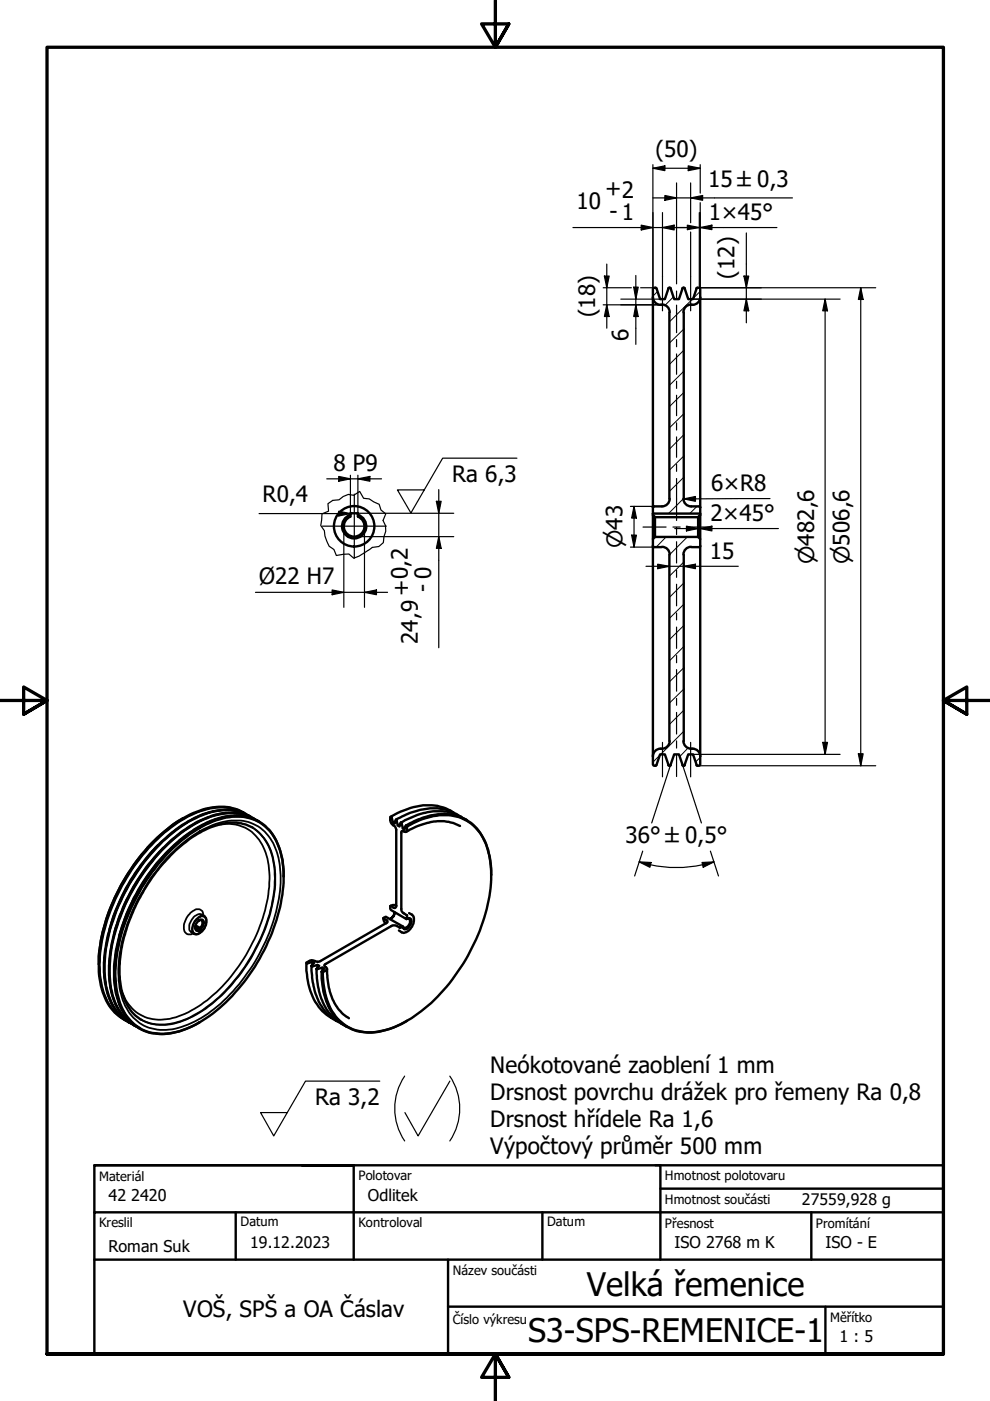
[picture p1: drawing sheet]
<svg xmlns="http://www.w3.org/2000/svg" width="210mm" height="297mm" viewBox="0 0 210 297" stroke-linecap="round" stroke-linejoin="round" font-family="sans-serif">
<!-- layer: Hatch (ISO) -->
<g fill="none" stroke="#000" stroke-width=".21">
<path d="M139.4 61.8l-1 1M142.7 63l-1.7 1.8M145 78.7l-3.1 3M145 74.3l-3.1 3M145 69.8l-3.1 3M146.8 63.4l-4.9 4.8M148.5 61.8l-1.4 1.4M145 96.7l-3.1 3M145 92.2l-3.1 3M145 87.7l-3.1 3M145 83.2l-3.1 3M138.7 107.4l-.3 .3"/>
<path d="M141.2 113.8l-2.1 2.2M145 119.2l-3.1 3M145 105.6l-3.3 3.3M145 101.2l-3.1 3M145.7 113.8l-3.8 3.9M147.8 107.4l-1.6 1.5M148.5 115.7l-.4 .3M145 137.1l-3.1 3M145 132.6l-3.1 3M145 128.1l-3.1 3M145 123.6l-3.1 3.1M145 155.1l-4.9 4.8"/>
<path d="M145 150.6l-3.1 3M145 146.1l-3.1 3M145 141.6l-3.1 3M145.9 158.5l-1.8 1.9M139.8 160.2l-1.4 1.4M148.5 160.6l-1 .9"/>
</g>
<!-- layer: Visible (ISO) -->
<g fill="none" stroke="#000" stroke-width=".51">
<path d="M138.4 63a1.65 1.65 0 0 0 1.9 1.6M138.4 63v45.9h10.1v-45.9M139.2 61.2l-.6-.2-.2 .2v1.8M139.2 61.1l.8 2.3h1l.7-2.3M140.4 64.6a1.62 1.62 0 0 1 1.6 1.6M141.9 66.2v39.6M142.2 61.1l.7 2.3h1.1l.7-2.3M142.2 61.2l-.3-.2-.2 .2M144.9 61l-.2 .2M144.9 61h.1M145 66.2v39.6M145 61l.2 .2"/>
<path d="M145.2 61.1l.7 2.3h1l.8-2.3M146.5 64.6a1.62 1.62 0 0 0-1.6 1.6M146.6 64.6h.3M147.6 61.2l.7-.2 .2 .2v1.8M148.5 63a1.62 1.62 0 0 1-1.7 1.6M74.3 109.5a2.19 2.19 0 0 0-1 3.4 2.19 2.19 0 0 0 3.5 0 2.19 2.19 0 0 0-.9-3.4M74.3 109.1a2.57 2.57 0 0 0-1.3 4 2.57 2.57 0 0 0 4.2 0 2.57 2.57 0 0 0-1.3-4M74.4 108.8h1.4M74.4 108.8l-.1 .7M75.8 108.8l.1 .7M138.4 115.7v-1.4l.5-.5h9.1l.5 .5v1.4M138.4 109.2l.5 .5"/>
<path d="M138.4 108.9v5.4M138.4 115.7v44.6M138.4 115.8l.3 .2M138.6 116h1.7M138.7 107.4l-.3 .2M138.9 109.7v4.1M138.9 109.7h9.1M140.4 115.9a1.62 1.62 0 0 1 1.6 1.7M141.9 117.6v39.5M142 105.7a1.62 1.62 0 0 1-1.6 1.7h-1.8M144.9 105.7a1.62 1.62 0 0 0 1.6 1.7M145 117.6v39.5"/>
<path d="M146.5 115.9a1.62 1.62 0 0 0-1.6 1.7M146.6 107.4h1.6l.3 .2M148 109.7v4.1M148.5 115.8l-.3 .2h-1.6M148.5 109.2l-.5 .5M148.5 108.9v5.4M148.5 115.7v44.6M142 157.1a1.67 1.67 0 0 1-2 1.6 1.62 1.62 0 0 0-1.6 1.7M144.9 157.1a1.62 1.62 0 0 0 1.6 1.6M146.6 158.7h.3M146.8 158.7a1.62 1.62 0 0 1 1.7 1.7M33.5 179.2a40.7 40.7 0 0 0-10.3 17.8"/>
<path d="M34.6 179.8a40.1 40.1 0 0 0-10.3 17.9M38.9 173.5a37 37 0 0 0-14.1 16 33.1 33.1 0 0 0-3.8 15M52.1 172.6a9.9 9.9 0 0 0-8.4-1.2 26.2 26.2 0 0 0-13 9.1 40 40 0 0 0-9.7 22.4 17.5 17.5 0 0 0 2.2 10.4 9.9 9.9 0 0 0 3.6 3.2M53.2 173.2a10.7 10.7 0 0 0-9.8-.7 30 30 0 0 0-13.7 11.3 37.9 37.9 0 0 0-7.7 22.3 13.9 13.9 0 0 0 3.8 9.6l1.2 .9 .9 .4M53.5 175.4a10.3 10.3 0 0 0-8.9 0 31 31 0 0 0-13.4 12.3 35.3 35.3 0 0 0-5.9 19 12.5 12.5 0 0 0 3.4 8.6l1.3 .9M54.2 173.8a10.5 10.5 0 0 0-9.7-.6 27.3 27.3 0 0 0-12.3 9.3 39.9 39.9 0 0 0-9 21.1 17.1 17.1 0 0 0 2.5 11.3l1.5 1.6 1.8 1.2M54.9 174.2a10.7 10.7 0 0 0-9.8-.3 30.1 30.1 0 0 0-13 10.7 38.7 38.7 0 0 0-7.9 20.7 15 15 0 0 0 3.5 11.3l1.9 1.4M83.8 174.1l-.5 .3M84.9 174.7l-.6 .3M85 174.4l.4 1.2 .4 .2 .2-.7M85 174.4l-.3 .8-.4-.2-.2-1.2h-.2l-.2 .8-.4-.2-.3-1.2h-.3l.1 1 .2 .4 .8 .6 .2 .6v16.3a.38 .38 0 0 1-.2 .3 .38 .38 0 0 1-.4 .1l-.5-.4h-.2v.6l.2 .3 3.3 1.9 .1-.1v-.8l-.6-.3a.93 .93 0 0 1-.6-1v-16.1a.34 .34 0 0 1 .2-.4 .34 .34 0 0 1 .4 .1 .36 .36 0 0 0 .4 0 .36 .36 0 0 0 .2-.4v-.7M86 175.3l-.6 .3"/>
<path d="M86 175.1l.3 .1M86.2 175.1a14.8 14.8 0 0 1 10.6-2.1 9.4 9.4 0 0 1 6.5 6.6 16.4 16.4 0 0 1 .8 5.9M86.3 175.2a13.7 13.7 0 0 1 11.1-1.9 10.3 10.3 0 0 1 6.4 8.6 29.5 29.5 0 0 1-2.5 16.3 37.9 37.9 0 0 1-16.1 18.9 12.4 12.4 0 0 1-10.9 .9 10.8 10.8 0 0 1-5.6-8.7l-.2-3.2M96.1 172.3a10.5 10.5 0 0 0-9.7-.7l-2.1 .8-1.4 .8M97.2 172.9a10.7 10.7 0 0 0-9.8-.7l-3.5 1.6M97.5 175.1a10.3 10.3 0 0 0-8.9 0l-2.4 1.2M98.2 173.5a10.7 10.7 0 0 0-9.7-.7l-2.6 1.1-.9 .5M98.9 173.8a10.8 10.8 0 0 0-9.7-.2l-1.4 .5-1.8 1M138.4 160.3v1.8l.2 .3 .6-.2M139.2 162.2l.8-2.3h1l.7 2.3M141.7 162.2l.2 .2 .3-.2M142.2 162.2l.7-2.3h1.1l.7 2.3"/>
<path d="M144.7 162.2l.2 .2M144.9 162.4h.1M145.2 162.2l.7-2.3h1l.8 2.3M145.2 162.2l-.2 .2M148.5 160.3v1.8l-.2 .3-.7-.2M35.7 180.4a39.8 39.8 0 0 0-10.4 17.9M36.1 180.5a23.2 23.2 0 0 1 13.1-7.3 9.3 9.3 0 0 1 10.2 7.1 26.5 26.5 0 0 1-1.4 16.6 38.9 38.9 0 0 1-15.7 19.9 14.1 14.1 0 0 1-11.2 1.9 10.2 10.2 0 0 1-6.2-8 28.5 28.5 0 0 1 2.1-16.2 42.7 42.7 0 0 1 9.1-14zM41.4 196.6l.1 .3 .5 .4M41.5 196.8l.3 .3M41.5 196.2l.9 .6M42.2 195.1a.58 .58 0 0 1 .7 .2 .58 .58 0 0 1 0 .8l-.5 .7 .2 .2 .3-.4a1.14 1.14 0 0 0 0-1.6 1.58 1.58 0 0 0-1.3 2.3h.4M42.6 197l-.6 .3"/>
<path d="M42.7 193.9l.6 .3a2.12 2.12 0 0 1-.1 2.8l-.7 .7a1.29 1.29 0 0 1-1.4 .3l-.5-.4M60.1 185.9a15.3 15.3 0 0 0-3-10 9.6 9.6 0 0 0-10.2-2.4 25.8 25.8 0 0 0-12.4 8.5 39.4 39.4 0 0 0-10.2 24.2 14.4 14.4 0 0 0 3.8 10.8 9.5 9.5 0 0 0 9.2 1.8 19.9 19.9 0 0 0 5-2M81.3 194.7a1.1 1.1 0 0 0 .6 1.1M82.9 194.8l.6-.8 .2-.6a1.53 1.53 0 0 1-1 1.5M84 192l-.8-.1-.4 .2M85.3 196.4l.1 .2M85.3 196.5h.2M86.3 194.8a.66 .66 0 0 1 .9 .1 .66 .66 0 0 1-.1 .9 1.4 1.4 0 0 1-1.4 1.2l-.3-.4 .1-.1a.77 .77 0 0 0 .8 .2 .77 .77 0 0 0 .4-.7 .66 .66 0 0 0 .3-.8 .66 .66 0 0 0-.7-.4l-.1 .1M86.7 193.6l.6 .3a2.04 2.04 0 0 1-.1 2.7l-.9 .9a.98 .98 0 0 1-1.1 .2l-.6-.4M65 204.2a14 14 0 0 0 3.3 10.2l2.5 1.7M66 204.8l.6-.7-.4-.2-1.2 .3 .6-.4a1.96 1.96 0 0 1 1.8 .1l.5-.1 14-8.1a.33 .33 0 0 0 .3-.3 .33 .33 0 0 0-.3-.3l-.6-.4 .5-.3 3.5 2-.5 .3-.9-.5h-.7l-14.2 8.2a.39 .39 0 0 0-.2 .5 .39 .39 0 0 0 .4 .3l.1 .1-.1 .4-.9 .4M66 204.8l.2 .1 1.1-.3 .4 .2-.6 .6"/>
<path d="M66 204.8a15.1 15.1 0 0 0 2.8 9.5l1.3 1.3 1.8 1.1M66.2 203.9v.7M67.1 205.4l1.2-.2 .4 .2-.5 .6M67.1 205.4a14.1 14.1 0 0 0 3.3 10l1.1 1.1 1.5 .8M67.3 204.6v.6M68.2 206a14.1 14.1 0 0 0 3.5 10.3l1.9 1.4M68.2 206l.1 .1M68.3 206.1a15.5 15.5 0 0 0 2.7 9.3 9.5 9.5 0 0 0 11 2.9l1.4-.4 2.9-1.4M68.3 205.2l.1 .6M69.3 205.5a12.4 12.4 0 0 0 3.7 9.7l1 .7"/>
<circle cx="75.1" cy="111.6" r="4.3"/>
</g>
<!-- layer: Break Line (ISO) -->
<path d="M69.5 106.8l1-.7 1.4-.1 .9-.7 1.1-.5 1.1 .2 1.3-.8 .8 1.4 1.2 .2 2.1 1.1 .4 1.2 1 .9-.6 1.3 .5 1.1 .1 1.2-.4 1.2-.1 1.2-1 .9-1.4 .2-2.8 1.8-1.1 .4-1-.8-2.7 .3-.5-1.3-1-.7-.9-2.1-.1-1.2-.8-1.1 .3-2.4 1.4-.6z" fill="none" stroke="#000" stroke-width=".25"/>
<!-- layer: Visible Narrow (ISO) -->
<g fill="none" stroke="#000" stroke-width=".38">
<path d="M46.3 174.9a8.4 8.4 0 0 1 10.2 6.5 23.6 23.6 0 0 1-1.1 14.2 36.9 36.9 0 0 1-12.8 17.4 15.5 15.5 0 0 1-9.6 3.1 8.2 8.2 0 0 1-7.2-5.9M51.6 172.3a11.4 11.4 0 0 0-9.8-.1 31.3 31.3 0 0 0-13.4 11.4 38.2 38.2 0 0 0-7.4 21 14.4 14.4 0 0 0 3.4 10.1l1.9 1.4M51.7 172.4a11 11 0 0 0-9.2-.4 29.6 29.6 0 0 0-12.8 10 39.1 39.1 0 0 0-8.6 22.6 15 15 0 0 0 3.1 9.7l1.3 1.2 .9 .6M52.6 172.9a11.1 11.1 0 0 0-9.8-.1 32.8 32.8 0 0 0-13.9 12.2 37.2 37.2 0 0 0-6.8 20.2 14.8 14.8 0 0 0 3 9.7l1.3 1.2 .9 .7M52.7 173a11.5 11.5 0 0 0-11.2 .5 32.3 32.3 0 0 0-13 12.4 37.4 37.4 0 0 0-6.3 19.3 14.4 14.4 0 0 0 3.5 10.2l1.8 1.4M52.7 172.9a11.1 11.1 0 0 0-9.2-.4 32.8 32.8 0 0 0-15.6 14.2 37 37 0 0 0-5.8 19.3 13.7 13.7 0 0 0 3.9 9.8l1.4 1M53.5 175.4a11 11 0 0 1 4.7 8.5 31 31 0 0 1-4.4 17.8 32.7 32.7 0 0 1-14.2 14.3 11.2 11.2 0 0 1-9.7 .2M53.5 175.4a10.7 10.7 0 0 1 4.7 8.4 30 30 0 0 1-3.1 15.8 34.1 34.1 0 0 1-14.2 15.9 11.7 11.7 0 0 1-10.4 1l-.5-.3M53.7 173.5a11.8 11.8 0 0 0-10.5 .2 34.2 34.2 0 0 0-13.8 12.7 36.4 36.4 0 0 0-6.2 20.2 13.3 13.3 0 0 0 3.8 9.7l1.4 1M53.7 173.5a10.2 10.2 0 0 0-8.4-.6 29 29 0 0 0-13.6 10.3 38.8 38.8 0 0 0-8.5 21.8 15.2 15.2 0 0 0 3 10.6l1.2 1.2 1 .6M53.8 173.6a11.7 11.7 0 0 0-10.6 .2 33.9 33.9 0 0 0-14.2 13.6 34.6 34.6 0 0 0-5.6 20.7 11.7 11.7 0 0 0 4.7 9l.4 .2M54.8 174.1a11.1 11.1 0 0 0-9.2-.4 31.2 31.2 0 0 0-14 11.7 39.1 39.1 0 0 0-7.4 20.1 16.7 16.7 0 0 0 2.3 9.7l1.1 1.4 1.9 1.4"/>
<path d="M35.5 181.8a25.1 25.1 0 0 1 11.6-7.5 9.1 9.1 0 0 1 9.4 2.5 13.8 13.8 0 0 1 3 9.6 38.4 38.4 0 0 1-12.1 25.7 20.5 20.5 0 0 1-12.2 6.3 9.1 9.1 0 0 1-9.5-7.7 26.5 26.5 0 0 1 1.7-15.7 42.1 42.1 0 0 1 8.1-13.2zM41.4 196.4l1.2 .7M41.4 196.5l1.1 .7M41.7 195a1.07 1.07 0 0 1 1.1-.7 1.07 1.07 0 0 1 1 .8 2.8 2.8 0 0 1-2.2 2.9 1.19 1.19 0 0 1-.6-1.8l.2-.6zM42.7 193.9a1.67 1.67 0 0 0-2 1 2.25 2.25 0 0 0-.4 2.5l.3 .2M43.1 194.2a1.27 1.27 0 0 0-.7-1.4 1.27 1.27 0 0 0-1.5 .4 4.3 4.3 0 0 0-1.8 4.3 1.29 1.29 0 0 0 1.9 .4M43.3 194.2a2.28 2.28 0 0 0-2.5 2.1 1.42 1.42 0 0 0 .3 1.7"/>
</g>
<!-- layer: Visible (ISO) -->
<g fill="#000">
<circle cx="42" cy="197.4" r=".25"/>
<circle cx="85.3" cy="196.7" r=".25"/>
<circle cx="66.1" cy="204.8" r=".25"/>
</g>
<!-- layer: Visible Narrow (ISO) -->
<circle cx="42" cy="197.4" r=".19" fill="#000"/>
<!-- layer: Border (ISO) -->
<path d="M105 0v10l-2.9-4.9h5.8l-2.9 4.9 2.9-4.9M0 148.5h10l-5-2.8v5.7l5-2.9-5 2.9M210 148.5h-10l5-2.8v5.7l-5-2.9 5 2.9M10 287.1v-277.1h190v277.1h-190h190M107.9 292l-2.9-4.9 2.9 4.9h-5.8l2.9-4.9v9.9" fill="none" stroke="#000" stroke-width=".7"/>
<!-- layer: Title (ANSI) -->
<path d="M140 252h60" fill="none" stroke="#000" stroke-width=".51"/>
<!-- layer: Title (ISO) -->
<path d="M20 247.1h55h-11M20 257v-9.9h180v9.9M20 257h180v30.1h-180zM50 257v10.1M75 247.1v20M115 257v10.1M139 247.1h1v20M172 257v10.1M20 267.1h180M95 277h105M95 267.1v20M175 277v10.1" fill="none" stroke="#000" stroke-width=".51"/>
<!-- layer: Centerline (ISO) -->
<g fill="none" stroke="#000" stroke-width=".25">
<path d="M140.5 58.7v7.2M143.4 58.7v1.5M146.4 58.7v7.2M143.4 61.7v1.5M143.4 64.7v5.8M143.4 72v1.5M143.4 75v4.4M143.4 80.8v1.5M143.4 83.8v4.3M143.4 89.6v1.6M143.4 92.6v4.4M143.4 98.5v1.4"/>
<path d="M136.3 111.7h4.9M142.7 111.7h1.5M143.4 101.5v8.8M143.4 111.8v1.5M143.4 114.9v4.5M145.7 111.7h4.9M143.4 120.9v1.5M143.4 123.9v4.5M143.4 130v1.4M143.4 133v4.5M143.4 139v1.5M140.5 157.4v7.3"/>
<path d="M143.4 142v4.5M143.4 148.1v1.4M143.4 151.1v4.5M143.4 157.1v1.5M146.4 157.4v7.3M143.4 160.1v4.5"/>
</g>
<!-- layer: Dimension (ISO) -->
<g fill="none" stroke="#000" stroke-width=".25">
<path d="M138.4 35.7l2.6-.5v1zM138.4 35.7h10.1M138.4 34.9v26.3M143.4 38.8v19.9M145.9 35.2l2.6 .5-2.6 .5zM146.4 38.8v8.4M148.5 34.9v6M121.5 48.2h43.2M128.1 58.5h1.1l-.5 2.5zM128.7 56v13.6M134.8 58.4v14.6M136 47.7l2.4 .5-2.4 .6z"/>
<path d="M138.4 42h29.6M140.5 48.2l2.4-.5v1.1zM140.5 45.1v13.6M141 41.5l2.4 .5-2.4 .5zM145.7 47.7l2.6 .5-2.6 .5zM146.4 42l2.6-.5v1zM146.4 49.2v9.5M148.3 45.1v15.9h37.4M148.5 48.2l2.4-.5v1zM148.5 43v18.2M157.7 58.5h1l-.5 2.5zM158.2 49.4v19"/>
<path d="M127.9 61h6M127.9 64.6h12.1M128.7 64.6l.5 2.5h-1.1zM131.6 63.4h8.4M134.4 60.9h.9l-.5 2.5zM134.8 64.6l.5 2.5h-.9zM135.8 61h2.8M146.9 63.4h31.2M158.2 63.4l.5 2.5h-1zM174.9 63.4l.6 2.5h-1.1zM174.9 63.4v96.5M182.5 61l.5 2.5h-1z"/>
<path d="M182.5 61v101.4M69.3 101.5h11.6M71.8 101l2.5 .5-2.5 .5zM71.8 108.4l2.5 .5-2.5 .5zM72.9 111.7v17.1M74.3 100.8v8.1h-19.4M75.2 113.8h21M75.8 108.8h20.4M75.9 101.5l2.5-.5v1zM75.9 100.8v8.1M77.3 111.7v17.1M92.5 106.3h1l-.5 2.5z"/>
<path d="M93 113.8l.5 2.5h-1zM93 103.8v33.5M133.7 107.4h4.9M133.7 116h4.9M133.9 113.5h1l-.5 2.5zM134.4 107.4l.5 2.4h-1zM134.4 107.4v8.6M139.4 119.6l2.5 .5-2.5 .5zM143.1 112.1h21.9M145 105.8l2.4-.5v1zM145.5 111.6l2.5 .5-2.5 .5zM148.5 112.1l2.4-.5v1z"/>
<path d="M163.3 105.7l-18.3 .1M54.2 125.6h28M70.4 125.1l2.5 .5-2.5 .5zM77.3 125.6l2.5-.5v1zM137 120.1h19.5M145 120.1l2.4-.5v1zM146.9 159.9h31.2M174.4 157.4h1.1l-.6 2.5zM182 159.8h1l-.5 2.6zM142.2 162.2l-4 12.3M144.7 162.2l4 12.3M148.3 162.4h37.4"/>
<path d="M135.5 182.7l2.5 .2-.2 1zM135.5 182.7l2.4 .7M136.3 180.5l-1.7 5.2M137.9 183.3a25.6 25.6 0 0 0 11 0M148.8 182.9l2.6-.2-2.3 1.2zM150.6 180.5l1.7 5.2M151.4 182.7l-2.4 .7"/>
</g>
<g fill="#000">
<path d="M138.4 35.7l2.6-.5v1zM145.9 35.2l2.6 .5-2.6 .5zM128.1 58.5h1.1l-.5 2.5zM136 47.7l2.4 .5-2.4 .6zM141 41.5l2.4 .5-2.4 .5zM140.5 48.2l2.4-.5v1.1zM145.7 47.7l2.6 .5-2.6 .5zM146.4 42l2.6-.5v1zM148.5 48.2l2.4-.5v1zM157.7 58.5h1l-.5 2.5zM128.7 64.6l.5 2.5h-1.1zM134.4 60.9h.9l-.5 2.5z"/>
<path d="M134.8 64.6l.5 2.5h-.9zM158.2 63.4l.5 2.5h-1zM174.9 63.4l.6 2.5h-1.1zM182.5 61l.5 2.5h-1zM71.8 101l2.5 .5-2.5 .5zM71.8 108.4l2.5 .5-2.5 .5zM75.9 101.5l2.5-.5v1zM92.5 106.3h1l-.5 2.5zM93 113.8l.5 2.5h-1zM133.9 113.5h1l-.5 2.5zM134.4 107.4l.5 2.4h-1zM145.5 111.6l2.5 .5-2.5 .5z"/>
<path d="M145 120.1l2.4-.5v1zM145 105.8l2.4-.5v1zM148.5 112.1l2.4-.5v1zM70.4 125.1l2.5 .5-2.5 .5zM77.3 125.6l2.5-.5v1zM139.4 119.6l2.5 .5-2.5 .5zM174.4 157.4h1.1l-.6 2.5zM182 159.8h1l-.5 2.6zM135.5 182.7l2.5 .2-.2 1zM148.8 182.9l2.6-.2-2.3 1.2z"/>
</g>
<!-- layer: Symbol (ISO) -->
<path d="M109.6 97.1h-15.7l-6.8 11.7-2.8-4.9h5.6M80.5 229.2h-15.7l-6.8 11.6-2.8-4.9h5.7M85.8 228.2a12.3 12.3 0 0 0 0 13.7M95.4 228.2a12.3 12.3 0 0 1 0 13.7M95.4 229.2l-6.8 11.6-2.7-4.9" fill="none" stroke="#000" stroke-width=".25"/>
<!-- layer: Center Mark (ISO) -->
<path d="M68.3 111.6h13.6M75.1 104.8v13.5" fill="none" stroke="#000" stroke-width=".25"/>
<g font-size="6.9">
<text x="124.4" y="274.8">Velká řemenice</text>
<text x="112" y="284.5">S3-SPS-REMENICE-1</text>
</g>
<g font-size="4.8">
<text x="139" y="33.2">(50)</text>
<text x="128.3" y="41.6">+2</text>
<text x="150.2" y="39.5">15 ±0,3</text>
<text x="122.2" y="44.3">10</text>
<text x="129.2" y="46.5">- 1</text>
<text x="150.3" y="46.6">1×45°</text>
<text x="155.8" y="59.1" transform="rotate(-90 155.8 59.1)">(12)</text>
<text x="126.2" y="67.3" transform="rotate(-90 126.2 67.3)">(18)</text>
<text x="133.2" y="72.2" transform="rotate(-90 133.2 72.2)">6</text>
<text x="70.7" y="99.9">8 P9</text>
<text x="55.7" y="106.5">R0,4</text>
<text x="95.9" y="102.3">Ra 6,3</text>
<text x="150.7" y="104.1">6×R8</text>
<text x="150.6" y="110.5">2×45°</text>
<text x="150.5" y="118.5">15</text>
<text x="54.9" y="123.7">Ø22 H7</text>
<text x="91.2" y="125.5" transform="rotate(-90 91.2 125.5)">- 0</text>
<text x="86.7" y="126.4" transform="rotate(-90 86.7 126.4)">+0,2</text>
<text x="88.6" y="136.6" transform="rotate(-90 88.6 136.6)">24,9</text>
<text x="132.7" y="178.8">36° ±0,5°</text>
<text x="103.9" y="227.4">Neókotované zaoblení 1 mm</text>
<text x="103.9" y="233.2">Drsnost povrchu drážek pro řemeny Ra 0,8</text>
<text x="66.8" y="234.3">Ra 3,2</text>
<text x="103.9" y="239">Drsnost hřídele Ra 1,6</text>
<text x="103.9" y="244.7">Výpočtový průměr 500 mm</text>
<text x="38.9" y="279.2">VOŠ, SPŠ a OA Čáslav</text>
</g>
<g font-size="4.6">
<text x="132" y="116.3" transform="rotate(-90 132 116.3)">⌀43</text>
<text x="172.6" y="119.6" transform="rotate(-90 172.6 119.6)">⌀482,6</text>
<text x="180.1" y="119.6" transform="rotate(-90 180.1 119.6)">⌀506,6</text>
</g>
<g font-size="3.4">
<text x="23" y="254.6">42</text>
<text x="27.8" y="254.6">2420</text>
<text x="78" y="254.6">Odlitek</text>
<text x="170" y="255.6">27559,928 g</text>
<text x="23" y="265.5">Roman Suk</text>
<text x="53" y="264.6">19.12.2023</text>
<text x="143" y="264.6">ISO 2768 m K</text>
<text x="175" y="264.6">ISO - E</text>
<text x="178" y="284.5">1 : 5</text>
</g>
<g font-size="2.7">
<text x="21" y="250.3">Materiál</text>
<text x="76" y="250.1">Polotovar</text>
<text x="141" y="250.1">Hmotnost polotovaru</text>
<text x="141" y="255.3">Hmotnost součásti</text>
<text x="21" y="260.1">Kreslil</text>
<text x="51" y="260">Datum</text>
<text x="76" y="260.1">Kontroloval</text>
<text x="116" y="260">Datum</text>
<text x="141" y="260.3">Přesnost</text>
<text x="173" y="260.3">Promítání</text>
<text x="96" y="270.3">Název součásti</text>
<text x="96" y="280.8">Číslo výkresu</text>
<text x="176" y="280.3">Měřítko</text>
</g>
</svg>
